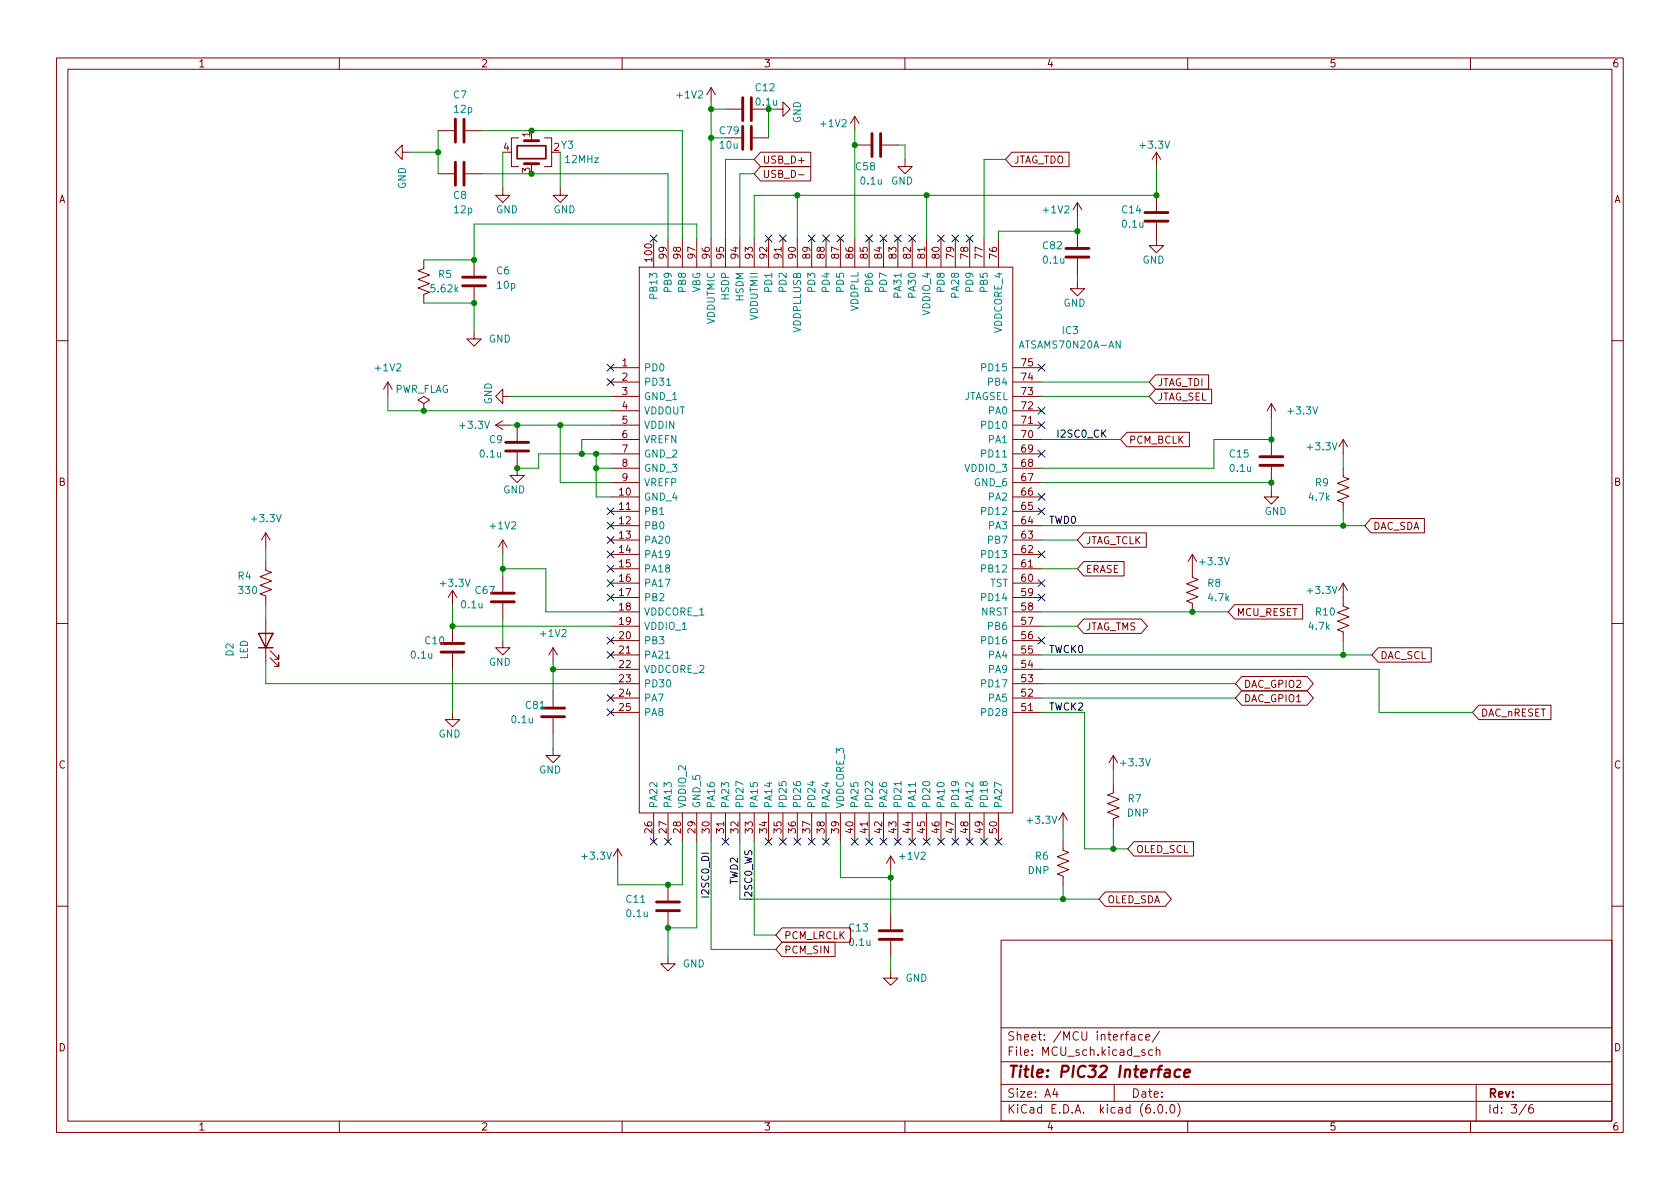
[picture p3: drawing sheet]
<svg xmlns="http://www.w3.org/2000/svg" width="297mm" height="210mm" viewBox="0 0 297 210" stroke-linecap="round" stroke-linejoin="round" font-family="sans-serif">
<path d="M0 .2h297v210.1h-297z" fill="#fff" stroke="#fff" stroke-width=".18"/>
<g fill="none" stroke="#840000" stroke-width=".18">
<path d="M10 10.2h277v190.1h-277zM12 12.2h273v186.1h-273zM60 10.2v2M110 10.2v2M125.7 15.5l-.7 1.3M125.7 15.5v2.5M125.7 15.5l.8 1.3M128.3 19.3h2.8M133.1 19.3h2.8M137.2 19.3h1.2v-1.3l1.3 1.3-1.3 1.3v-1.3M160 10.2v2M210 10.2v2"/>
<path d="M260 10.2v2M71.1 26.9v-1.3l-1.3 1.3 1.3 1.3v-1.3h1.3M77.5 30.7h2.8M77.5 23.1h2.8M82.3 30.7h2.8M82.3 23.1h2.8M88.9 33.3v1.2h1.3l-1.3 1.3-1.3-1.3h1.3M91.7 24.4h-1.3v5.1h1.3M94 24.4v.5M94 29v.5M96.3 24.4h1.2v5.1h-1.2M99.1 33.3v1.2h1.2l-1.2 1.3-1.3-1.3h1.3"/>
<path d="M133.1 24.4h2.8M134.5 29.5h8.9v2.5h-8.9l-1.2-1.3zM134.5 26.9h8.9v2.6h-8.9l-1.2-1.3zM141.2 30.9h1M151.1 20.6v2.5M151.1 25.6h2.8M151.1 20.6l-.7 1.2M151.1 20.6l.8 1.2M156 25.6h2.7M160 28.2v1.3h1.3l-1.3 1.2-1.3-1.2h1.3M178.9 26.9h10.1v2.6h-10.1l-1.1-1.3zM190.5 35.8l-.8 1.3"/>
<path d="M190.5 35.8v2.5M190.5 35.8l.8 1.3M204.5 39.4v4h1.2l-1.2 1.3-1.3-1.3h1.3M204.5 26.9l.7 1.3M204.5 26.9v2.6M204.5 34.5v2.8M204.5 26.9l-.8 1.3M74.9 46v1.5l-1 .4 2 .7-2 .8 2 .8-2 .7 2 .8-1 .4v1.5M83.8 58.7v1.2h1.3l-1.3 1.3-1.3-1.3h1.3M83.8 46v2.8M83.8 50.8v2.8M113 47.2h66.1v96.6h-66.1z"/>
<path d="M115.6 42.2v5M118.1 42.2v5M120.6 42.2v5M123.2 42.2v5M125.7 42.2v5M128.3 42.2v5M130.8 42.2v5M133.3 42.2v5M135.9 42.2v5M138.4 42.2v5M141 42.2v5M143.5 42.2v5"/>
<path d="M146 42.2v5M148.6 42.2v5M151.1 42.2v5M153.7 42.2v5M156.2 42.2v5M158.7 42.2v5M161.3 42.2v5M163.8 42.2v5M166.4 42.2v5M168.9 42.2v5M171.4 42.2v5M174 42.2v5"/>
<path d="M176.5 42.2v5M190.5 49.8v1.2h1.3l-1.3 1.3-1.3-1.3h1.3M190.5 40.9v2.8M190.5 45.7v2.8M10 60.2h2M68.6 67.6l-.8 1.2M68.6 67.6v2.5M68.6 67.6l.7 1.2M74.9 71.4l1-.7-1-.6-1 .6 1 .7v1.2M74.9 72.6h.1M87.6 75.2h2.6M87.6 75.2l1.3 .7"/>
<path d="M88.9 70.1v-1.3l-1.3 1.3 1.3 1.3v-1.3h1.3M88.9 74.4l-1.3 .8M91.4 75.2v2.8M107.9 75.2h5.1M107.9 65h5.1M107.9 67.6h5.1M107.9 70.1h5.1M107.9 72.6h5.1M107.9 77.7h5.1M179.1 75.2h5M179.1 65h5M179.1 67.6h5"/>
<path d="M179.1 70.1h5M179.1 72.6h5M179.1 77.7h5M199.2 76.4h11.1v2.6h-11.1l-1.1-1.3zM204.3 68.8h9.9v2.6h-9.9l-1.1-1.3zM204.3 66.3h9.4v2.5h-9.4l-1.1-1.2zM224.8 71.4v2.5M224.8 77.7v2.8M224.8 71.4l-.8 1.2M224.8 71.4l.8 1.2M237.5 77.7v2.6M237.5 77.7l-.8 1.3"/>
<path d="M237.5 77.7l.8 1.3M285 60.2h2M47 99.3v1.5l1 .4-2 .8 2 .7-2 .8 2 .8-2 .7 1 .4v1.5M47 94.2v2.6M47 94.2l-.8 1.3M47 94.2l.8 1.3M88.9 95.5l-.8 1.3M88.9 95.5v2.5M88.9 95.5l.8 1.3M91.4 80v4.1h1.3l-1.3 1.2-1.2-1.2h1.2M107.9 87.9h5.1M107.9 90.4h5.1"/>
<path d="M107.9 93h5.1M107.9 95.5h5.1M107.9 98h5.1M107.9 85.3h5.1M107.9 82.8h5.1M107.9 80.3h5.1M179.1 87.9h5M179.1 90.4h5M179.1 93h5M179.1 95.5h5M179.1 98h5M179.1 85.3h5"/>
<path d="M179.1 82.8h5M179.1 80.3h5M191.6 94.2h11.1v2.6h-11.1l-1.1-1.3zM191.6 99.3h7.1v2.5h-7.1l-1.1-1.2zM210.8 98v4.1l1 .4-2 .7 2 .8-2 .8 2 .7-2 .8 1 .4v1.5M210.8 98l-.7 1.3M210.8 98l.8 1.3M224.8 86.6v1.3h1.3l-1.3 1.2-1.3-1.2h1.3M224.8 82.5v2.8M237.5 82.8v1.5l1 .4-2 .8 2 .7-2 .8 2 .8-2 .7 1 .4v1.5M242.4 91.7h9.4v2.5h-9.4l-1.1-1.2zM10 110.2h2"/>
<path d="M47 109.5v7.6M47.8 116.3l1.5 1.6v-.8v.8h-.8M47.8 115.1l1.5 1.5v-.8v.8h-.8M80 104.4v2.5M80 110.7v2.8M80 115.6v2.8M80 104.4l-.8 1.3M80 104.4l.8 1.3M88.9 113.3v1.2h1.3l-1.3 1.3-1.3-1.3h1.3M88.9 101.8v2.8M88.9 106.7v2.8M97.8 114.5l-.8 1.3"/>
<path d="M97.8 114.5v2.6M97.8 114.5l.8 1.3M107.9 100.6h5.1M107.9 103.1h5.1M107.9 105.7h5.1M107.9 108.2h5.1M107.9 110.7h5.1M107.9 113.3h5.1M107.9 115.8h5.1M107.9 118.4h5.1M179.1 100.6h5M179.1 103.1h5"/>
<path d="M179.1 105.7h5M179.1 108.2h5M179.1 110.7h5M179.1 113.3h5M179.1 115.8h5M179.1 118.4h5M191.6 109.5h10.2l1.1 1.2-1.1 1.3h-10.2l-1.1-1.3zM218.3 106.9h12v2.6h-12l-1.1-1.3zM219.6 119.6h11.5l1.1 1.3-1.1 1.3h-11.5l-1.2-1.3zM237.5 103.1v4.1l1 .4-2 .7 2 .8-2 .7 2 .8-2 .8 1 .4v1.5M237.5 103.1l-.8 1.3M237.5 103.1l.8 1.3"/>
<path d="M243.7 114.5h9.4v2.6h-9.4l-1.1-1.3zM285 110.2h2M80 126v1.2h1.3l-1.3 1.3-1.3-1.3h1.3M97.8 132.3v1.3h1.3l-1.3 1.3-1.3-1.3h1.3M97.8 122.2v2.8M97.8 127v2.8M107.9 120.9h5.1M107.9 123.4h5.1M107.9 126h5.1M179.1 120.9h5M179.1 123.4h5M179.1 126h5"/>
<path d="M196.8 138.7v1.5l-1 .4 2.1 .7-2.1 .8 2.1 .8-2.1 .7 2.1 .8-1.1 .4v1.5M196.8 133.6v2.5M196.8 133.6l.8 1.3M196.8 133.6l-.7 1.3M219.6 122.2h11.5l1.1 1.2-1.1 1.3h-11.5l-1.2-1.3zM261.5 124.7h12.7v2.5h-12.7l-1.2-1.2zM109.2 150.1l.8 1.3M109.2 150.1v2.5M109.2 150.1l-.7 1.3M115.6 143.8v5M118.1 143.8v5M118.1 156.5v2.8"/>
<path d="M120.6 143.8v5M123.2 143.8v5M125.7 143.8v5M128.3 143.8v5M130.8 143.8v5M133.3 143.8v5M135.9 143.8v5M138.4 143.8v5M141 143.8v5M143.5 143.8v5M146 143.8v5M148.6 143.8v5"/>
<path d="M151.1 143.8v5M153.7 143.8v5M156.2 143.8v5M157.5 151.4l-.8 1.2M157.5 151.4v2.5M157.5 151.4l.7 1.2M158.7 143.8v5M161.3 143.8v5M163.8 143.8v5M166.4 143.8v5M168.9 143.8v5M171.4 143.8v5"/>
<path d="M174 143.8v5M176.5 143.8v5M188 148.8v1.6l1 .3-2.1 .8 2.1 .8-2.1 .7 2.1 .8-2.1 .8 1.1 .3v1.6M188 143.8l-.8 1.2M188 143.8v2.5M188 143.8l.7 1.2M195.4 157.7h10.6l1.1 1.3-1.1 1.3h-10.6l-1.1-1.3zM200.5 148.8h10.5v2.6h-10.5l-1.1-1.3zM10 160.2h2M118.1 169.2v1.2h1.3l-1.3 1.3-1.3-1.3h1.3M118.1 161.3v2.8M138.3 164.1h12.1v2.5h-12.1l-1.1-1.3z"/>
<path d="M138.3 166.6h9.3v2.6h-9.3l-1.1-1.3zM157.5 171.7v1.3h1.2l-1.2 1.2-1.3-1.2h1.3M157.5 161.5v2.8M157.5 166.4v2.8M177 166.3h108v32h-108zM285 160.2h2M60 198.3v2M110 198.3v2M160 198.3v2M177 194.8h108M177 191.8h108M177 187.8h108"/>
<path d="M177 181.8h108M186.5 192.5l-.4 1h1M186.9 193v1M197 191.8v3M200 183h.6v.9M200.6 183.3l-.5 .1a.29 .29 0 0 0-.2 .2 .29 .29 0 0 0 .2 .3h.5M202 183l-.4-.1-.3 .3v.4l.1 .3h.6M202.4 185.7l-.3-.1-.2 .2v.3l.5 .1v.4h-.5M202.6 183.4l.7-.1-.1-.3-.4-.1-.2 .2v.8h.6M203.8 185.7l-.4-.1-.3 .3v.4l.1 .3h.6M204.1 196.7v.1M204.4 185.8l.2-.2 .4 .1 .1 .9"/>
<path d="M204.4 185.1v1.5M204.9 195.4l.2-.1a.81 .81 0 0 1 .6 .7 .81 .81 0 0 1-.3 .8h-.2a.81 .81 0 0 1-.6-.6 .81 .81 0 0 1 .3-.8zM205 182.4l-1.3 1.9M206.2 196.7v.1M207.1 195.4l.1-.1a.81 .81 0 0 1 .6 .7 .81 .81 0 0 1-.3 .8h-.1a.81 .81 0 0 1-.6-.6 .81 .81 0 0 1 .3-.8zM208.2 195.1a1.72 1.72 0 0 1 0 2.3M210 198.3v2M260 198.3v2M261 191.8v6.5M269.9 195.3l-1.3 1.9M271 195.3a.6 .6 0 0 0-.7 .7v.5l.1 .3h.5l.2-.1 .1-.5-.2-.2-.4-.1-.3 .3"/>
</g>
<path d="M206 189.2l.3-.1 .5 .1v1.3M206.9 189.6l-.7 .1a.4 .4 0 0 0-.4 .3 .4 .4 0 0 0 .3 .5l.7-.1M208.7 189.2a.66 .66 0 0 0-1 .3v.6l.1 .3 .2 .1 .6-.1M209.4 189.8l1-.2-.1-.4-.5-.1-.3 .3-.1 1 .2 .1 .6-.1" fill="none" stroke="#840000" stroke-width=".4"/>
<g fill="none" stroke="#840000" stroke-width=".51">
<path d="M131.3 17.3v4M132.8 17.3v4M80.5 21.1v4M80.5 28.7v4.1M82 21.1v4M82 28.7v4.1M92.7 24.9h2.5M92.7 29h2.5M131.3 22.3v4.1M132.8 22.3v4.1M154.2 23.6v4.1M155.7 23.6v4.1"/>
<path d="M202.4 39.1h4.1M202.4 37.6h4.1M81.8 50.5h4.1M81.8 49h4.1M188.5 45.5h4M188.5 43.9h4M89.4 79.8h4.1M89.4 78.2h4.1M222.8 82.3h4M222.8 80.8h4M78 115.3h4M78 113.8h4"/>
<path d="M86.9 106.4h4M86.9 104.9h4M95.8 126.7h4M95.8 125.2h4M116.1 159.5h4M116.1 161h4M155.4 166.1h4.1M155.4 164.6h4.1"/>
</g>
<path d="M117.9 68.1h.7M198.1 60.3v1.3l-.8-1.3v1.3M117.7 116.4h.7M159.3 138.2v.7M161.9 138.4v.7" fill="none" stroke="#008484" stroke-width=".18"/>
<path d="M45.7 112h2.6l-1.3 2.5zM45.7 114.5h2.6" fill="none" stroke="#840000" stroke-width=".25"/>
<path d="M91.4 25.8h5.1v2.3h-5.1z" fill="none" stroke="#840000" stroke-width=".3"/>
<g fill="none" stroke="#008400" stroke-width=".18">
<path d="M125.7 18v24.2M125.7 19.3h2.6M135.9 19.3v5.1M72.4 26.9h5.1M77.5 23.1v7.6M85.1 23.1h35.5v19.1M85.1 30.7h33v11.5M88.9 26.9v6.4M99.1 26.9v6.4M125.7 24.4h2.6M133.3 30.7h-2.5v11.5M133.3 28.2h-5v14"/>
<path d="M141 34.5v7.7M151.1 23.1v19.1M158.7 25.6h1.3v2.6M163.8 34.5v7.7M177.8 28.2h-3.8v14M190.5 38.3v2.6h-14v1.3M204.5 29.5v5h-71.2v7.7M74.9 53.6h8.9v5.1M123.2 42.2v-2.6h-39.4v6.4h-8.9M190.5 48.5v1.3M68.6 70.1v2.5h39.3M90.2 75.2h17.7"/>
<path d="M90.2 70.1h17.7M99.1 75.2v10.1h8.8M107.9 77.7h-5v2.6M184.1 77.7h14M184.1 70.1h19.1M184.1 67.6h19.1M224.8 73.9v3.8h-10.2v5.1h-30.5M47 96.8v2.5M88.9 98v3.8M105.4 82.8h2.5M105.4 80.3v7.6h2.5M107.9 80.3h-12.7v2.5h-3.8"/>
<path d="M184.1 85.3h40.7v1.3M184.1 93h57.2M184.1 95.5h6.4M237.5 80.3v2.5M237.5 90.4v2.6M47 117.1v3.8h60.9M47 106.9v2.6M80 106.9v3.8h27.9M80 118.4v7.6M88.9 109.5v3.8M88.9 100.6h7.6v7.6h11.4M97.8 118.4h10.1"/>
<path d="M97.8 117.1v5.1M184.1 118.4h59.7v7.6h16.5M184.1 100.6h6.4M184.1 110.7h6.4M184.1 108.2h33.1M184.1 115.8h58.5M237.5 113.3v2.5M97.8 129.8v2.5M184.1 126h7.7v24.1h7.6M184.1 120.9h34.3M184.1 123.4h34.3M196.8 136.1v2.6"/>
<path d="M120.6 148.8v7.7h-11.4v-3.9M123.2 148.8v15.3h-5.1v5.1M125.7 148.8v19.1h11.5M130.8 148.8v10.2h63.5M133.3 148.8v16.5h3.9M148.6 148.8v6.4h8.9M157.5 153.9v7.6M188 146.3v2.5M188 156.5v2.5M196.8 146.3v3.8M157.5 169.2v2.5"/>
</g>
<g fill="none" stroke="#000084" stroke-width=".18">
<path d="M115 41.5l1.2 1.3M116.2 41.5l-1.2 1.3M135.3 41.5l1.2 1.3M136.5 41.5l-1.2 1.3M137.8 41.5l1.2 1.3M139 41.5l-1.2 1.3M142.9 41.5l1.2 1.3M144.1 41.5l-1.2 1.3M145.4 41.5l1.3 1.3M146.7 41.5l-1.3 1.3M148 41.5l1.2 1.3M149.2 41.5l-1.2 1.3"/>
<path d="M153.1 41.5l1.2 1.3M154.3 41.5l-1.2 1.3M155.6 41.5l1.2 1.3M156.8 41.5l-1.2 1.3M158.1 41.5l1.3 1.3M159.4 41.5l-1.3 1.3M160.7 41.5l1.2 1.3M161.9 41.5l-1.2 1.3M165.8 41.5l1.2 1.3M167 41.5l-1.2 1.3M168.3 41.5l1.2 1.3M169.5 41.5l-1.2 1.3"/>
<path d="M170.8 41.5l1.3 1.3M172.1 41.5l-1.3 1.3M107.3 64.4l1.3 1.2M107.3 66.9l1.3 1.3M108.6 64.4l-1.3 1.2M108.6 66.9l-1.3 1.3M183.5 79.6l1.3 1.3M183.5 72l1.3 1.2M183.5 74.6l1.3 1.2M183.5 64.4l1.3 1.2M184.8 79.6l-1.3 1.3M184.8 72l-1.3 1.2"/>
<path d="M184.8 74.6l-1.3 1.2M184.8 64.4l-1.3 1.2M107.3 100l1.3 1.2M107.3 97.4l1.3 1.2M107.3 94.9l1.3 1.2M107.3 89.8l1.3 1.2M107.3 92.3l1.3 1.3M108.6 100l-1.3 1.2M108.6 97.4l-1.3 1.2M108.6 94.9l-1.3 1.2M108.6 92.3l-1.3 1.3M108.6 89.8l-1.3 1.2"/>
<path d="M183.5 97.4l1.3 1.2M183.5 89.8l1.3 1.2M183.5 87.3l1.3 1.2M184.8 97.4l-1.3 1.2M184.8 89.8l-1.3 1.2M184.8 87.3l-1.3 1.2M107.3 105l1.3 1.3M107.3 102.5l1.3 1.2M107.3 115.2l1.3 1.2M107.3 112.7l1.3 1.2M108.6 105l-1.3 1.3M108.6 102.5l-1.3 1.2"/>
<path d="M108.6 115.2l-1.3 1.2M108.6 112.7l-1.3 1.2M183.5 105l1.3 1.3M183.5 102.5l1.3 1.2M183.5 112.7l1.3 1.2M184.8 105l-1.3 1.3M184.8 102.5l-1.3 1.2M184.8 112.7l-1.3 1.2M107.3 122.8l1.3 1.2M107.3 125.4l1.3 1.2M108.6 122.8l-1.3 1.2M108.6 125.4l-1.3 1.2"/>
<path d="M115 148.2l1.2 1.2M116.2 148.2l-1.2 1.2M117.5 148.2l1.2 1.2M118.7 148.2l-1.2 1.2M127.7 148.2l1.2 1.2M128.9 148.2l-1.2 1.2M135.3 148.2l1.2 1.2M136.5 148.2l-1.2 1.2M137.8 148.2l1.2 1.2M139 148.2l-1.2 1.2M140.4 148.2l1.2 1.2M141.6 148.2l-1.2 1.2"/>
<path d="M142.9 148.2l1.2 1.2M144.1 148.2l-1.2 1.2M145.4 148.2l1.3 1.2M146.7 148.2l-1.3 1.2M150.5 148.2l1.2 1.2M151.7 148.2l-1.2 1.2M153.1 148.2l1.2 1.2M154.3 148.2l-1.2 1.2M155.6 148.2l1.2 1.2M156.8 148.2l-1.2 1.2M158.1 148.2l1.3 1.2M159.4 148.2l-1.3 1.2"/>
<path d="M160.7 148.2l1.2 1.2M161.9 148.2l-1.2 1.2M163.2 148.2l1.2 1.2M164.4 148.2l-1.2 1.2M165.8 148.2l1.2 1.2M167 148.2l-1.2 1.2M168.3 148.2l1.2 1.2M169.5 148.2l-1.2 1.2M170.8 148.2l1.3 1.2M172.1 148.2l-1.3 1.2M173.4 148.2l1.2 1.2M174.6 148.2l-1.2 1.2"/>
<path d="M175.9 148.2l1.2 1.2M177.1 148.2l-1.2 1.2"/>
</g>
<g fill="#008400" stroke="#008400" stroke-width=".18">
<circle cx="102.9" cy="80.3" r=".46"/>
<circle cx="91.4" cy="82.8" r=".46"/>
<circle cx="91.4" cy="75.2" r=".46"/>
<circle cx="99.1" cy="75.2" r=".46"/>
<circle cx="105.4" cy="82.8" r=".46"/>
<circle cx="105.4" cy="80.3" r=".46"/>
<circle cx="74.9" cy="72.6" r=".46"/>
<circle cx="118.1" cy="164.1" r=".46"/>
<circle cx="118.1" cy="156.5" r=".46"/>
<circle cx="157.5" cy="155.2" r=".46"/>
<circle cx="94" cy="23.1" r=".46"/>
<circle cx="83.8" cy="53.6" r=".46"/>
<circle cx="94" cy="30.7" r=".46"/>
<circle cx="125.7" cy="24.4" r=".46"/>
<circle cx="83.8" cy="46" r=".46"/>
<circle cx="77.5" cy="26.9" r=".46"/>
<circle cx="88.9" cy="100.6" r=".46"/>
<circle cx="80" cy="110.7" r=".46"/>
<circle cx="97.8" cy="118.4" r=".46"/>
<circle cx="141" cy="34.5" r=".46"/>
<circle cx="151.1" cy="25.6" r=".46"/>
<circle cx="125.7" cy="19.3" r=".46"/>
<circle cx="135.9" cy="19.3" r=".46"/>
<circle cx="190.5" cy="40.9" r=".46"/>
<circle cx="163.8" cy="34.5" r=".46"/>
<circle cx="204.5" cy="34.5" r=".46"/>
<circle cx="196.8" cy="150.1" r=".46"/>
<circle cx="188" cy="159" r=".46"/>
<circle cx="237.5" cy="93" r=".46"/>
<circle cx="224.8" cy="85.3" r=".46"/>
<circle cx="224.8" cy="77.7" r=".46"/>
<circle cx="237.5" cy="115.8" r=".46"/>
<circle cx="210.8" cy="108.2" r=".46"/>
</g>
<text font-size="2.8" fill="#840000" x="178" y="190.6">Title: PIC32 Interface</text>
<g font-size="2.1" fill="#840000">
<text x="178" y="184">Sheet: /MCU interface/</text>
<text x="178" y="186.7">File: MCU_sch.kicad_sch</text>
<text x="178" y="196.9">KiCad E.D.A. kicad (6.0.0)</text>
<text x="178" y="194.1">Size: A4</text>
<text x="200" y="194.1">Date:</text>
<text x="263" y="194.1">Rev:</text>
<text x="263" y="196.9">Id: 3/6</text>
</g>
<g font-size="1.8" fill="#840000">
<text x="35" y="11.9">1</text>
<text x="85" y="11.9">2</text>
<text x="135" y="11.9">3</text>
<text x="185" y="11.9">4</text>
<text x="235" y="11.9">5</text>
<text x="285" y="11.9">6</text>
<text x="89" y="26.7">4</text>
<text x="93.7" y="24.2" transform="rotate(-90 93.7 24.2)">1</text>
<text x="134.8" y="28.9">USB_D+</text>
<text x="179.2" y="28.9">JTAG_TDO</text>
<text x="10.3" y="35.9">A</text>
<text x="93.7" y="30.6" transform="rotate(-90 93.7 30.6)">3</text>
<text x="134.8" y="31.5">USB_D-</text>
<text x="285.3" y="35.9">A</text>
<text x="115.3" y="46.2" transform="rotate(-90 115.3 46.2)">100</text>
<text x="117.9" y="45.7" transform="rotate(-90 117.9 45.7)">99</text>
<text x="120.4" y="45.7" transform="rotate(-90 120.4 45.7)">98</text>
<text x="122.9" y="45.7" transform="rotate(-90 122.9 45.7)">97</text>
<text x="125.5" y="45.7" transform="rotate(-90 125.5 45.7)">96</text>
<text x="128" y="45.7" transform="rotate(-90 128 45.7)">95</text>
<text x="130.6" y="45.7" transform="rotate(-90 130.6 45.7)">94</text>
<text x="133.1" y="45.7" transform="rotate(-90 133.1 45.7)">93</text>
<text x="135.6" y="45.7" transform="rotate(-90 135.6 45.7)">92</text>
<text x="138.2" y="45.7" transform="rotate(-90 138.2 45.7)">91</text>
<text x="140.7" y="45.7" transform="rotate(-90 140.7 45.7)">90</text>
<text x="143.3" y="45.7" transform="rotate(-90 143.3 45.7)">89</text>
<text x="145.8" y="45.7" transform="rotate(-90 145.8 45.7)">88</text>
<text x="148.3" y="45.7" transform="rotate(-90 148.3 45.7)">87</text>
<text x="150.9" y="45.7" transform="rotate(-90 150.9 45.7)">86</text>
<text x="153.4" y="45.7" transform="rotate(-90 153.4 45.7)">85</text>
<text x="156" y="45.7" transform="rotate(-90 156 45.7)">84</text>
<text x="158.5" y="45.7" transform="rotate(-90 158.5 45.7)">83</text>
<text x="161" y="45.7" transform="rotate(-90 161 45.7)">82</text>
<text x="163.6" y="45.7" transform="rotate(-90 163.6 45.7)">81</text>
<text x="166.1" y="45.7" transform="rotate(-90 166.1 45.7)">80</text>
<text x="168.7" y="45.7" transform="rotate(-90 168.7 45.7)">79</text>
<text x="171.2" y="45.7" transform="rotate(-90 171.2 45.7)">78</text>
<text x="173.7" y="45.7" transform="rotate(-90 173.7 45.7)">77</text>
<text x="176.3" y="45.7" transform="rotate(-90 176.3 45.7)">76</text>
<text x="110" y="64.8">1</text>
<text x="180.6" y="64.8">75</text>
<text x="110" y="67.3">2</text>
<text x="110" y="69.8">3</text>
<text x="180.6" y="69.8">73</text>
<text x="180.6" y="67.3">74</text>
<text x="204.6" y="70.8">JTAG_SEL</text>
<text x="204.6" y="68.3">JTAG_TDI</text>
<text x="110" y="72.4">4</text>
<text x="110" y="74.9">5</text>
<text x="110" y="77.5">6</text>
<text x="180.6" y="77.5">70</text>
<text x="180.6" y="74.9">71</text>
<text x="180.6" y="72.4">72</text>
<text x="110" y="80">7</text>
<text x="110" y="82.5">8</text>
<text x="180.6" y="82.5">68</text>
<text x="180.6" y="80">69</text>
<text x="199.5" y="78.4">PCM_BCLK</text>
<text x="10.3" y="85.9">B</text>
<text x="109.5" y="87.6">10</text>
<text x="110" y="85.1">9</text>
<text x="180.6" y="87.6">66</text>
<text x="180.6" y="85.1">67</text>
<text x="285.3" y="85.9">B</text>
<text x="109.5" y="90.2">11</text>
<text x="109.5" y="92.7">12</text>
<text x="109.5" y="95.2">13</text>
<text x="180.6" y="95.2">63</text>
<text x="180.6" y="92.7">64</text>
<text x="180.6" y="90.2">65</text>
<text x="242.7" y="93.7">DAC_SDA</text>
<text x="109.5" y="97.8">14</text>
<text x="109.5" y="100.3">15</text>
<text x="180.6" y="100.3">61</text>
<text x="180.6" y="97.8">62</text>
<text x="191.9" y="96.2">JTAG_TCLK</text>
<text x="191.9" y="101.3">ERASE</text>
<text x="109.5" y="102.9">16</text>
<text x="109.5" y="105.4">17</text>
<text x="109.5" y="107.9">18</text>
<text x="180.6" y="107.9">58</text>
<text x="180.6" y="105.4">59</text>
<text x="180.6" y="102.9">60</text>
<text x="109.5" y="110.5">19</text>
<text x="109.5" y="113">20</text>
<text x="180.6" y="113">56</text>
<text x="180.6" y="110.5">57</text>
<text x="191.9" y="111.5">JTAG_TMS</text>
<text x="218.6" y="108.9">MCU_RESET</text>
<text x="109.5" y="115.6">21</text>
<text x="109.5" y="118.1">22</text>
<text x="180.6" y="118.1">54</text>
<text x="180.6" y="115.6">55</text>
<text x="244" y="116.5">DAC_SCL</text>
<text x="109.5" y="120.6">23</text>
<text x="109.5" y="123.2">24</text>
<text x="109.5" y="125.7">25</text>
<text x="180.6" y="125.7">51</text>
<text x="180.6" y="123.2">52</text>
<text x="180.6" y="120.6">53</text>
<text x="219.9" y="121.6">DAC_GPIO2</text>
<text x="219.9" y="124.2">DAC_GPIO1</text>
<text x="261.8" y="126.7">DAC_nRESET</text>
<text x="10.3" y="135.9">C</text>
<text x="285.3" y="135.9">C</text>
<text x="115.3" y="147.3" transform="rotate(-90 115.3 147.3)">26</text>
<text x="117.9" y="147.3" transform="rotate(-90 117.9 147.3)">27</text>
<text x="120.4" y="147.3" transform="rotate(-90 120.4 147.3)">28</text>
<text x="122.9" y="147.3" transform="rotate(-90 122.9 147.3)">29</text>
<text x="125.5" y="147.3" transform="rotate(-90 125.5 147.3)">30</text>
<text x="128" y="147.3" transform="rotate(-90 128 147.3)">31</text>
<text x="130.6" y="147.3" transform="rotate(-90 130.6 147.3)">32</text>
<text x="133.1" y="147.3" transform="rotate(-90 133.1 147.3)">33</text>
<text x="135.6" y="147.3" transform="rotate(-90 135.6 147.3)">34</text>
<text x="138.2" y="147.3" transform="rotate(-90 138.2 147.3)">35</text>
<text x="140.7" y="147.3" transform="rotate(-90 140.7 147.3)">36</text>
<text x="143.3" y="147.3" transform="rotate(-90 143.3 147.3)">37</text>
<text x="145.8" y="147.3" transform="rotate(-90 145.8 147.3)">38</text>
<text x="148.3" y="147.3" transform="rotate(-90 148.3 147.3)">39</text>
<text x="150.9" y="147.3" transform="rotate(-90 150.9 147.3)">40</text>
<text x="153.4" y="147.3" transform="rotate(-90 153.4 147.3)">41</text>
<text x="156" y="147.3" transform="rotate(-90 156 147.3)">42</text>
<text x="158.5" y="147.3" transform="rotate(-90 158.5 147.3)">43</text>
<text x="161" y="147.3" transform="rotate(-90 161 147.3)">44</text>
<text x="163.6" y="147.3" transform="rotate(-90 163.6 147.3)">45</text>
<text x="166.1" y="147.3" transform="rotate(-90 166.1 147.3)">46</text>
<text x="168.7" y="147.3" transform="rotate(-90 168.7 147.3)">47</text>
<text x="171.2" y="147.3" transform="rotate(-90 171.2 147.3)">48</text>
<text x="173.7" y="147.3" transform="rotate(-90 173.7 147.3)">49</text>
<text x="176.3" y="147.3" transform="rotate(-90 176.3 147.3)">50</text>
<text x="200.8" y="150.8">OLED_SCL</text>
<text x="195.7" y="159.7">OLED_SDA</text>
<text x="138.6" y="166.1">PCM_LRCLK</text>
<text x="138.6" y="168.6">PCM_SIN</text>
<text x="10.3" y="185.9">D</text>
<text x="285.3" y="185.9">D</text>
<text x="35" y="199.9">1</text>
<text x="85" y="199.9">2</text>
<text x="135" y="199.9">3</text>
<text x="185" y="199.9">4</text>
<text x="235" y="199.9">5</text>
<text x="285" y="199.9">6</text>
</g>
<g font-size="1.8" fill="#008484">
<text x="80.2" y="17.4">C7</text>
<text x="119.8" y="17.4">+1V2</text>
<text x="133.7" y="16.1">C12</text>
<text x="80.3" y="19.9">12p</text>
<text x="127.3" y="23.7">C79</text>
<text x="141.6" y="21.8" transform="rotate(-90 141.6 21.8)">GND</text>
<text x="145.2" y="22.5">+1V2</text>
<text x="97.9" y="26.7">2 Y3</text>
<text x="100.1" y="28.8">12MHz</text>
<text x="127.3" y="26.3">10u</text>
<text x="201.8" y="26.3">+3.3V</text>
<text x="71.8" y="33.4" transform="rotate(-90 71.8 33.4)">GND</text>
<text x="80.2" y="35.2">C8</text>
<text x="151.4" y="30.1">C58</text>
<text x="152.3" y="32.6">0.1u</text>
<text x="157.5" y="32.6">GND</text>
<text x="80.3" y="37.7">12p</text>
<text x="87.7" y="37.7">GND</text>
<text x="97.8" y="37.7">GND</text>
<text x="184.6" y="37.7">+1V2</text>
<text x="198.4" y="37.7">C14</text>
<text x="198.5" y="40.3">0.1u</text>
<text x="184.5" y="44.1">C82</text>
<text x="184.5" y="46.6">0.1u</text>
<text x="202" y="46.6">GND</text>
<text x="76.4" y="51.7">5.62k</text>
<text x="77.6" y="49.1">R5</text>
<text x="87.8" y="48.5">C6</text>
<text x="88" y="51">10p</text>
<text x="116.2" y="52.4" transform="rotate(-90 116.2 52.4)">PB13</text>
<text x="118.7" y="51.4" transform="rotate(-90 118.7 51.4)">PB9</text>
<text x="121.3" y="51.4" transform="rotate(-90 121.3 51.4)">PB8</text>
<text x="123.8" y="51.8" transform="rotate(-90 123.8 51.8)">VBG</text>
<text x="128.9" y="52.9" transform="rotate(-90 128.9 52.9)">HSDP</text>
<text x="131.4" y="53.2" transform="rotate(-90 131.4 53.2)">HSDM</text>
<text x="136.5" y="51.4" transform="rotate(-90 136.5 51.4)">PD1</text>
<text x="139.1" y="51.4" transform="rotate(-90 139.1 51.4)">PD2</text>
<text x="144.1" y="51.4" transform="rotate(-90 144.1 51.4)">PD3</text>
<text x="146.7" y="51.4" transform="rotate(-90 146.7 51.4)">PD4</text>
<text x="149.2" y="51.4" transform="rotate(-90 149.2 51.4)">PD5</text>
<text x="154.3" y="51.4" transform="rotate(-90 154.3 51.4)">PD6</text>
<text x="156.8" y="51.4" transform="rotate(-90 156.8 51.4)">PD7</text>
<text x="159.4" y="52.4" transform="rotate(-90 159.4 52.4)">PA31</text>
<text x="161.9" y="52.4" transform="rotate(-90 161.9 52.4)">PA30</text>
<text x="167" y="51.4" transform="rotate(-90 167 51.4)">PD8</text>
<text x="169.5" y="52.4" transform="rotate(-90 169.5 52.4)">PA28</text>
<text x="172.1" y="51.4" transform="rotate(-90 172.1 51.4)">PD9</text>
<text x="174.6" y="51.4" transform="rotate(-90 174.6 51.4)">PB5</text>
<text x="126.4" y="57.3" transform="rotate(-90 126.4 57.3)">VDDUTMIC</text>
<text x="134" y="56.5" transform="rotate(-90 134 56.5)">VDDUTMII</text>
<text x="141.6" y="58.8" transform="rotate(-90 141.6 58.8)">VDDPLLUSB</text>
<text x="151.8" y="55.1" transform="rotate(-90 151.8 55.1)">VDDPLL</text>
<text x="164.5" y="55.6" transform="rotate(-90 164.5 55.6)">VDDIO_4</text>
<text x="177.2" y="58.8" transform="rotate(-90 177.2 58.8)">VDDCORE_4</text>
<text x="187.9" y="59.1">IC3</text>
<text x="188" y="54.2">GND</text>
<text x="66.5" y="65.7">+1V2</text>
<text x="86.4" y="60.6">GND</text>
<text x="113.8" y="65.7">PD0</text>
<text x="173.9" y="65.7">PD15</text>
<text x="180.7" y="61.6">ATSAMS70N20A-AN</text>
<text x="69.7" y="69.5">PWR_FLAG</text>
<text x="87" y="71.5" transform="rotate(-90 87 71.5)">GND</text>
<text x="113.8" y="68.2">PD31</text>
<text x="113.8" y="70.7">GND_1</text>
<text x="170.2" y="70.7">JTAGSEL</text>
<text x="174.9" y="68.2">PB4</text>
<text x="81.5" y="75.8">+3.3V</text>
<text x="113.8" y="73.3">VDDOUT</text>
<text x="113.8" y="75.8">VDDIN</text>
<text x="173.9" y="75.8">PD10</text>
<text x="174.9" y="73.3">PA0</text>
<text x="227.9" y="73.3">+3.3V</text>
<text x="85" y="80.9">0.1u</text>
<text x="86.5" y="78.4">C9</text>
<text x="113.8" y="78.4">VREFN</text>
<text x="113.8" y="80.9">GND_2</text>
<text x="113.8" y="83.4">GND_3</text>
<text x="170.7" y="83.4">VDDIO_3</text>
<text x="173.9" y="80.9">PD11</text>
<text x="174.9" y="78.4">PA1</text>
<text x="217.5" y="80.9">C15</text>
<text x="217.6" y="83.4">0.1u</text>
<text x="231.3" y="79.6">+3.3V</text>
<text x="88.9" y="87.2">GND</text>
<text x="113.8" y="88.5">GND_4</text>
<text x="113.8" y="86">VREFP</text>
<text x="172.4" y="86">GND_6</text>
<text x="174.9" y="88.5">PA2</text>
<text x="231.5" y="88.5">4.7k</text>
<text x="232.6" y="86">R9</text>
<text x="44.7" y="92.3">+3.3V</text>
<text x="86.8" y="93.6">+1V2</text>
<text x="113.8" y="91.1">PB1</text>
<text x="113.8" y="93.6">PB0</text>
<text x="173.9" y="91.1">PD12</text>
<text x="174.9" y="93.6">PA3</text>
<text x="223.6" y="91.1">GND</text>
<text x="113.8" y="96.1">PA20</text>
<text x="113.8" y="98.7">PA19</text>
<text x="113.8" y="101.2">PA18</text>
<text x="173.9" y="101.2">PB12</text>
<text x="173.9" y="98.7">PD13</text>
<text x="174.9" y="96.1">PB7</text>
<text x="212.3" y="99.9">+3.3V</text>
<text x="42.1" y="102.5">R4</text>
<text x="42.3" y="105">330</text>
<text x="78.1" y="103.8">+3.3V</text>
<text x="81.7" y="107.6">0.1u</text>
<text x="84.1" y="105">C67</text>
<text x="113.8" y="103.8">PA17</text>
<text x="113.8" y="106.3">PB2</text>
<text x="173.9" y="106.3">PD14</text>
<text x="175" y="103.8">TST</text>
<text x="213.5" y="103.8">R8</text>
<text x="213.7" y="106.3">4.7k</text>
<text x="231.3" y="105">+3.3V</text>
<text x="75.2" y="113.9">C10</text>
<text x="95.7" y="112.6">+1V2</text>
<text x="113.8" y="108.8">VDDCORE_1</text>
<text x="113.8" y="111.4">VDDIO_1</text>
<text x="113.8" y="113.9">PB3</text>
<text x="173.5" y="108.8">NRST</text>
<text x="173.9" y="113.9">PD16</text>
<text x="174.9" y="111.4">PB6</text>
<text x="231.5" y="111.4">4.7k</text>
<text x="232.7" y="108.8">R10</text>
<text x="41.3" y="116" transform="rotate(-90 41.3 116)">D2</text>
<text x="43.8" y="116.6" transform="rotate(-90 43.8 116.6)">LED</text>
<text x="72.8" y="116.5">0.1u</text>
<text x="86.4" y="117.7">GND</text>
<text x="113.8" y="116.5">PA21</text>
<text x="113.8" y="119">VDDCORE_2</text>
<text x="174.9" y="119">PA9</text>
<text x="174.9" y="116.5">PA4</text>
<text x="93" y="125.3">C81</text>
<text x="113.8" y="121.5">PD30</text>
<text x="113.8" y="124.1">PA7</text>
<text x="173.9" y="121.5">PD17</text>
<text x="174.9" y="124.1">PA5</text>
<text x="77.5" y="130.4">GND</text>
<text x="90.6" y="127.9">0.1u</text>
<text x="113.8" y="126.6">PA8</text>
<text x="173.9" y="126.6">PD28</text>
<text x="95.3" y="136.8">GND</text>
<text x="198.3" y="135.5">+3.3V</text>
<text x="116.2" y="143" transform="rotate(-90 116.2 143)">PA22</text>
<text x="118.7" y="143" transform="rotate(-90 118.7 143)">PA13</text>
<text x="121.3" y="143" transform="rotate(-90 121.3 143)">VDDIO_2</text>
<text x="123.8" y="143" transform="rotate(-90 123.8 143)">GND_5</text>
<text x="126.4" y="143" transform="rotate(-90 126.4 143)">PA16</text>
<text x="128.9" y="143" transform="rotate(-90 128.9 143)">PA23</text>
<text x="131.4" y="143" transform="rotate(-90 131.4 143)">PD27</text>
<text x="134" y="143" transform="rotate(-90 134 143)">PA15</text>
<text x="136.5" y="143" transform="rotate(-90 136.5 143)">PA14</text>
<text x="139.1" y="143" transform="rotate(-90 139.1 143)">PD25</text>
<text x="141.6" y="143" transform="rotate(-90 141.6 143)">PD26</text>
<text x="144.1" y="143" transform="rotate(-90 144.1 143)">PD24</text>
<text x="146.7" y="143" transform="rotate(-90 146.7 143)">PA24</text>
<text x="149.2" y="143" transform="rotate(-90 149.2 143)">VDDCORE_3</text>
<text x="151.8" y="143" transform="rotate(-90 151.8 143)">PA25</text>
<text x="154.3" y="143" transform="rotate(-90 154.3 143)">PD22</text>
<text x="156.8" y="143" transform="rotate(-90 156.8 143)">PA26</text>
<text x="159.4" y="143" transform="rotate(-90 159.4 143)">PD21</text>
<text x="161.9" y="143" transform="rotate(-90 161.9 143)">PA11</text>
<text x="164.5" y="143" transform="rotate(-90 164.5 143)">PD20</text>
<text x="167" y="143" transform="rotate(-90 167 143)">PA10</text>
<text x="169.5" y="143" transform="rotate(-90 169.5 143)">PD19</text>
<text x="172.1" y="143" transform="rotate(-90 172.1 143)">PA12</text>
<text x="174.6" y="143" transform="rotate(-90 174.6 143)">PD18</text>
<text x="177.2" y="143" transform="rotate(-90 177.2 143)">PA27</text>
<text x="199.5" y="141.9">R7</text>
<text x="181.8" y="145.7">+3.3V</text>
<text x="199.3" y="144.4">DNP</text>
<text x="103.1" y="152">+3.3V</text>
<text x="159.2" y="152">+1V2</text>
<text x="181.8" y="154.6">DNP</text>
<text x="183.1" y="152">R6</text>
<text x="110.8" y="159.6">C11</text>
<text x="110.9" y="162.2">0.1u</text>
<text x="150.2" y="164.7">C13</text>
<text x="150.3" y="167.3">0.1u</text>
<text x="120.7" y="171.1">GND</text>
<text x="160.1" y="173.6">GND</text>
</g>
<text font-size="1.8" fill="#008400" x="133.7" y="18.7">0.1u</text>
<g font-size="1.8">
<text x="186.7" y="77.4">I2SC0_CK</text>
<text x="185.4" y="92.6">TWD0</text>
<text x="185.4" y="115.5">TWCK0</text>
<text x="185.4" y="125.6">TWCK2</text>
<text x="125.4" y="159" transform="rotate(-90 125.4 159)">I2SC0_DI</text>
<text x="130.5" y="156.5" transform="rotate(-90 130.5 156.5)">TWD2</text>
<text x="133" y="158.9" transform="rotate(-90 133 158.9)">I2SC0_WS</text>
</g>
</svg>
